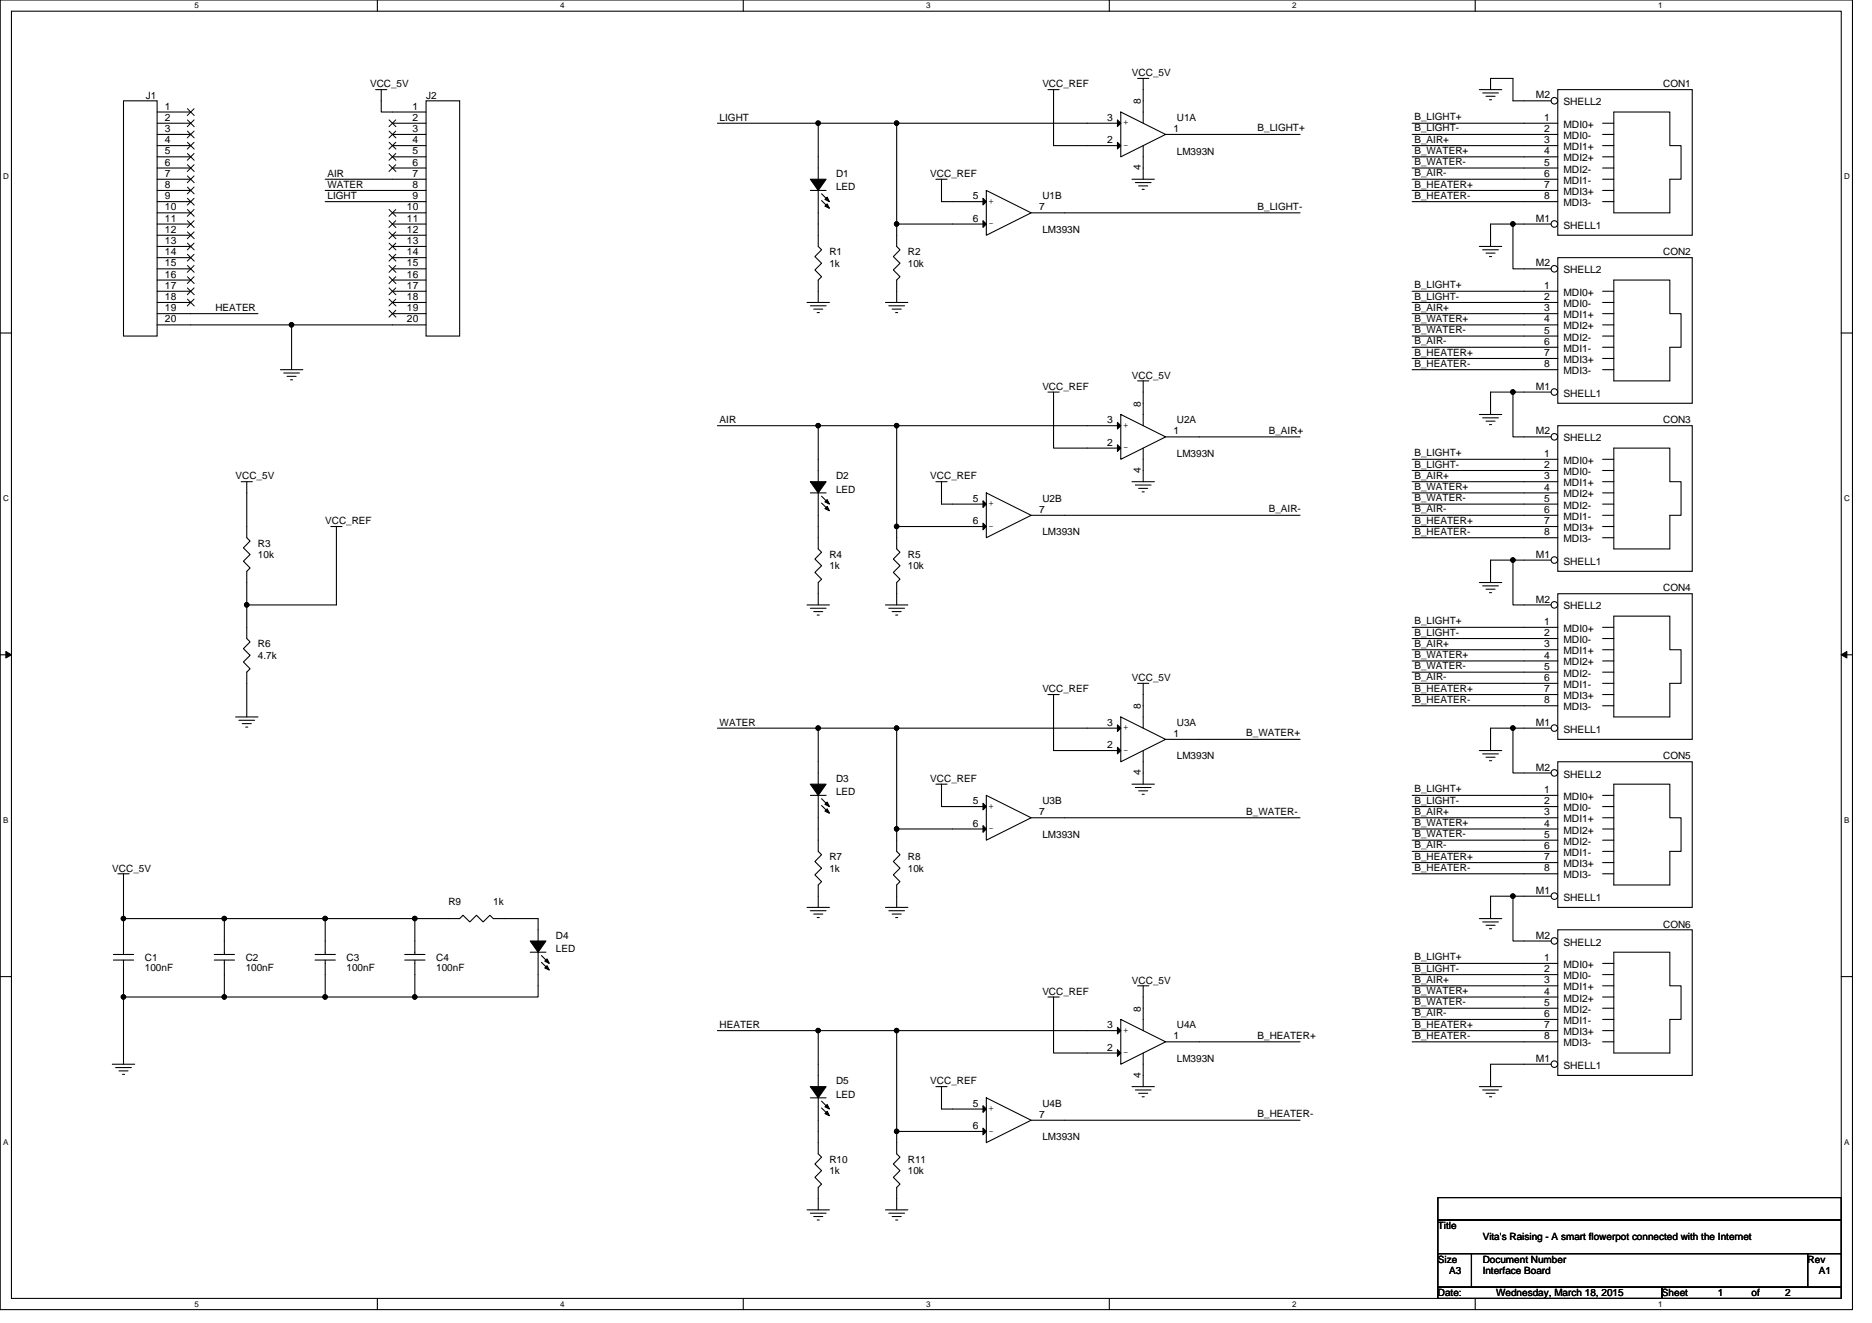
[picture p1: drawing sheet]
<svg xmlns="http://www.w3.org/2000/svg" width="297mm" height="210mm" viewBox="0 0 297 210" stroke-linecap="round" stroke-linejoin="round" font-family="sans-serif">
<path d="M0 0h293.9v207.9h-293.9zM1.8 1.8h290.4v204.3h-290.4z" fill="none" stroke="#000" stroke-width=".17"/>
<g fill="#fff">
<path d="M30.8 .2h.7v1.4h-.7z"/>
<path d="M30.8 206.3h.7v1.4h-.7z"/>
</g>
<path d="M59.9 0v1.8M59.9 206.1v1.8" fill="none" stroke="#000" stroke-width=".17"/>
<g fill="#fff">
<path d="M88.9 .2h.7v1.4h-.7z"/>
<path d="M88.9 206.3h.7v1.4h-.7z"/>
</g>
<path d="M117.9 0v1.8M117.9 206.1v1.8" fill="none" stroke="#000" stroke-width=".17"/>
<g fill="#fff">
<path d="M147 .2h.7v1.4h-.7z"/>
<path d="M147 206.3h.7v1.4h-.7z"/>
</g>
<path d="M176 0v1.8M176 206.1v1.8" fill="none" stroke="#000" stroke-width=".17"/>
<g fill="#fff">
<path d="M205 .2h.7v1.4h-.7z"/>
<path d="M205 206.3h.7v1.4h-.7z"/>
</g>
<path d="M234.1 0v1.8M234.1 206.1v1.8" fill="none" stroke="#000" stroke-width=".17"/>
<g fill="#fff">
<path d="M263.1 .2h.7v1.4h-.7z"/>
<path d="M263.1 206.3h.7v1.4h-.7z"/>
<path d="M.5 27.3h.9v1.4h-.9z"/>
<path d="M292.6 27.3h.9v1.4h-.9z"/>
<path d="M.5 78.4h.9v1.4h-.9z"/>
<path d="M292.6 78.4h.9v1.4h-.9z"/>
</g>
<path d="M0 52.9h1.8M292.2 52.9h1.7" fill="none" stroke="#000" stroke-width=".17"/>
<g fill="#fff">
<path d="M.5 129.5h.8v1.4h-.8z"/>
<path d="M292.6 129.5h.9v1.4h-.9z"/>
</g>
<path d="M0 103.9h1.8M292.2 103.9h1.7" fill="none" stroke="#000" stroke-width=".17"/>
<path d="M.9 103.4l.9 .5-.9 .5zM292.2 103.9l.8-.5v1z" fill="#000" stroke="#000" stroke-width=".16"/>
<g fill="#fff">
<path d="M.5 180.5h.8v1.4h-.8z"/>
<path d="M292.6 180.5h.9v1.4h-.9z"/>
</g>
<g fill="none" stroke="#000" stroke-width=".17">
<path d="M59.6 14.2h1.8M60.5 14.2v3.6h1.8M113.8 19.6h16M142.3 19.6h-12.5v5.3M142.3 19.6h30.2M142.3 19.6v16M166.3 14.2h1.8M167.2 14.2v8.9h5.3M180.5 12.4h1.8M181.4 12.4v3.6M234.7 14.2h3.6M235.3 14.8h2.5"/>
<path d="M235.8 15.3h1.4M236.3 15.8h.4M236.5 14.2v-1.8h3.6v3.6h1.7M247.2 14.2h21.3v23.1h-21.3zM247.2 19.6h-23.1M254.3 19.6h1.8M256.1 17.8h8.9v5.3h1.7v5.3h-1.7v5.4h-8.9zM51.6 32h10.7M51.6 30.2h10.7M51.6 28.4h10.7M129.8 35.6v1.7M142.3 35.6v1.7"/>
<path d="M142.3 35.6h8.9M148.5 28.4h1.8M149.4 28.4v3.6h1.8M168.9 33.8h37.4M179.6 28.4h3.6M180.1 29h2.5M180.7 29.5h1.4M181.2 30.1h.4M181.4 26.7v1.7M190.3 21.3h16M224.1 21.3h23.1M224.1 23.1h23.1"/>
<path d="M224.1 24.9h23.1M224.1 26.7h23.1M224.1 28.4h23.1M224.1 30.2h23.1M224.1 32h23.1M234.7 39.1h3.6M235.3 39.6h2.5M240.1 35.6h-3.6v3.5M241.8 35.6h-1.7v7.1h1.7M254.3 21.3h1.8M254.3 23.1h1.8M254.3 24.9h1.8"/>
<path d="M254.3 26.7h1.8M254.3 28.4h1.8M254.3 30.2h1.8M254.3 32h1.8M30.3 51.6h16M30.3 49.8h10.6M44.5 58.7h3.5M45 59.2h2.5M45.5 59.7h1.5M46.3 51.6v7.1M46.3 51.6h16M128.1 48h3.5"/>
<path d="M128.6 48.5h2.5M129.1 49.1h1.5M129.7 49.6h.3M129.8 46.2v1.8M140.5 48h3.6M141 48.5h2.5M141.6 49.1h1.4M142.1 49.6h.3M142.3 46.2v1.8M224.1 49.8h17.7M224.1 48h17.7M224.1 46.2h17.7"/>
<path d="M224.1 56.9h17.7M224.1 55.1h17.7M224.1 53.3h17.7M224.1 51.6h17.7M224.1 58.7h17.7M235.8 40.2h1.4M236.3 40.7h.4M38.3 76.5h1.7M39.2 76.5v7.1M46.1 60.3h.3M113.8 67.6h16M142.3 67.6h30.2"/>
<path d="M142.3 67.6v16M142.3 67.6h-12.5v5.3M148.5 76.5h1.8M149.4 76.5v3.5h1.8M166.3 62.2h1.8M167.2 62.2v8.9h5.3M179.6 76.5h3.6M180.1 77h2.5M180.5 60.5h1.8M180.7 77.5h1.4M181.2 78.1h.4M181.4 74.7v1.8"/>
<path d="M181.4 60.5v3.5M190.3 69.3h16M224.1 76.5h17.7M224.1 74.7h17.7M224.1 72.9h17.7M224.1 78.2h17.7M234.7 65.8h3.6M235.3 66.3h2.5M235.8 66.8h1.4M236.3 67.4h.4M240.1 62.2v7.1h1.7M240.1 62.2h-3.6v3.6"/>
<path d="M240.1 62.2h1.7M39.2 92.5v3.5M39.2 96v3.6M52.5 83.6h1.8M53.4 83.6v12.4h-14.2M128.1 96h3.5M128.6 96.5h2.5M129.1 97.1h1.5M129.7 97.6h.3M129.8 94.2v1.8M129.8 83.6v1.7M140.5 96h3.6"/>
<path d="M141 96.5h2.5M141.6 97.1h1.4M142.1 97.6h.3M142.3 83.6v1.7M142.3 94.2v1.8M142.3 83.6h8.9M168.9 81.8h37.4M224.1 83.6h17.7M224.1 81.8h17.7M224.1 80h17.7M224.1 85.3h17.7M224.1 99.6h17.7"/>
<path d="M234.7 92.5h3.6M235.3 93h2.5M235.8 93.5h1.4M236.3 94.1h.4M240.1 88.9v7.1h1.7M240.1 88.9h-3.6v3.6M240.1 88.9h1.7M37.4 113.8h3.5M37.9 114.3h2.5M38.4 114.9h1.5M39 115.4h.3M39.2 108.5v5.3"/>
<path d="M113.8 115.6h16M129.8 115.6v5.3M129.8 115.6h12.5M142.3 115.6h30.2M142.3 115.6v16M166.3 110.2h1.8M167.2 110.2v8.9h5.3M180.5 108.5h1.8M181.4 108.5v3.5M190.3 117.3h16M224.1 103.1h17.7M224.1 101.3h17.7"/>
<path d="M224.1 110.2h17.7M224.1 108.5h17.7M224.1 106.7h17.7M224.1 104.9h17.7M224.1 112h17.7M234.7 119.1h3.6M235.3 119.7h2.5M240.1 115.6v7.1h1.7M240.1 115.6h-3.6v3.5M240.1 115.6h1.7M18.7 138.7h1.8M19.6 138.7v7.1"/>
<path d="M129.8 131.6v1.7M142.3 131.6v1.7M142.3 131.6h8.9M148.5 124.5h1.8M149.4 124.5v3.5h1.8M168.9 129.8h37.4M179.6 124.5h3.6M180.1 125h2.5M180.7 125.5h1.4M181.2 126.1h.4M181.4 122.7v1.8M224.1 129.8h17.7"/>
<path d="M224.1 128h17.7M224.1 126.2h17.7M224.1 136.9h17.7M224.1 135.1h17.7M224.1 133.3h17.7M224.1 131.6h17.7M224.1 138.7h17.7M235.8 120.2h1.4M236.3 120.7h.4M0 155h1.8M19.6 145.8v3.6M19.6 158.2h16"/>
<path d="M19.6 145.8h16M19.6 158.2v10.7M19.6 154.7v3.5M35.6 145.8h16M35.6 158.2h16M35.6 145.8v3.6M35.6 154.7v3.5M51.6 145.8v3.6M51.6 154.7v3.5M51.6 145.8h14.2M51.6 158.2h14.2M65.8 145.8h7.1l.6-.5 1 1 1.1-1 1.1 1 1-1 .6 .5h7.1"/>
<path d="M65.8 154.7v3.5M65.8 145.8v3.6M85.4 156.5v1.7h-19.6M128.1 144h3.5M128.6 144.5h2.5M129.1 145.1h1.5M129.7 145.6h.3M129.8 142.2v1.8M140.5 144h3.6M141 144.5h2.5M141.6 145.1h1.4M142.1 145.6h.3"/>
<path d="M142.3 142.2v1.8M166.3 158.2h1.8M167.2 158.2v8.9h5.3M180.5 156.5h1.8M181.4 156.5v3.5M224.1 156.5h17.7M224.1 154.7h17.7M224.1 152.9h17.7M224.1 158.2h17.7M234.7 145.8h3.6M235.3 146.3h2.5M235.8 146.9h1.4"/>
<path d="M236.3 147.4h.4M240.1 142.2h1.7M240.1 142.2v7.2h1.7M240.1 142.2h-3.6v3.6M292.2 155h1.7M17.8 168.9h3.6M18.3 169.4h2.5M18.9 170h1.4M19.4 170.5h.4M113.8 163.6h16M129.8 179.6v1.8M142.3 179.6v1.8"/>
<path d="M142.3 179.6h14.2M142.3 163.6h30.2M142.3 163.6v16M142.3 163.6h-12.5v5.3M148.5 172.5h1.8M149.4 172.5v3.5h7.1M156.5 174.2l7.1 3.6-7.1 3.6zM163.6 177.8h42.7M179.6 172.5h3.6M180.1 173h2.5M180.7 173.5h1.4M181.2 174.1h.4"/>
<path d="M181.4 170.7v1.8M190.3 165.4h16M224.1 163.6h17.7M224.1 161.8h17.7M224.1 160h17.7M224.1 165.4h17.7M234.7 172.5h3.6M235.3 173h2.5M235.8 173.5h1.4M236.3 174.1h.4M241.8 168.9h-5.3v3.6M128.1 192h3.5"/>
<path d="M128.6 192.6h2.5M129.1 193.1h1.5M129.7 193.6h.3M129.8 190.2v1.8M140.5 192h3.6M141 192.6h2.5M141.6 193.1h1.4M142.1 193.6h.3M142.3 190.2v1.8M228.2 190.1h64v3.5h-64zM228.2 193.6h64v5.4h-64zM228.2 199h5.3v5.3h-5.3z"/>
<path d="M233.5 199h53.3v5.3h-53.3zM286.8 199h5.4v5.3h-5.4zM228.2 204.3h35.5v1.8h-35.5zM263.7 204.3h28.5v1.8h-28.5z"/>
</g>
<g fill="#000" stroke="#000" stroke-width=".17">
<path d="M156 175.5l.5 .5-.5 .6zM156 179l.5 .6-.5 .5z"/>
<circle cx="129.8" cy="19.5" r=".35"/>
<circle cx="142.3" cy="19.5" r=".35"/>
<circle cx="142.3" cy="35.5" r=".35"/>
<circle cx="240.1" cy="35.5" r=".35"/>
<circle cx="46.3" cy="51.5" r=".35"/>
<circle cx="129.8" cy="67.6" r=".35"/>
<circle cx="142.3" cy="67.6" r=".35"/>
<circle cx="240.1" cy="62.2" r=".35"/>
<circle cx="39.1" cy="96" r=".35"/>
<circle cx="142.3" cy="83.6" r=".35"/>
<circle cx="240.1" cy="88.9" r=".35"/>
<circle cx="129.8" cy="115.6" r=".35"/>
<circle cx="142.3" cy="115.6" r=".35"/>
<circle cx="240.1" cy="115.6" r=".35"/>
<circle cx="142.3" cy="131.6" r=".35"/>
<circle cx="19.6" cy="145.8" r=".35"/>
<circle cx="19.6" cy="158.2" r=".35"/>
<circle cx="35.6" cy="145.8" r=".35"/>
<circle cx="35.6" cy="158.2" r=".35"/>
<circle cx="51.6" cy="158.2" r=".35"/>
<circle cx="51.6" cy="145.8" r=".35"/>
<circle cx="65.8" cy="158.2" r=".35"/>
<circle cx="65.8" cy="145.8" r=".35"/>
<circle cx="240.1" cy="142.2" r=".35"/>
<circle cx="129.8" cy="163.6" r=".35"/>
<circle cx="142.3" cy="179.6" r=".35"/>
<circle cx="142.3" cy="163.6" r=".35"/>
</g>
<circle cx="246.6" cy="35.5" r=".52" fill="#fff" stroke="#000" stroke-width=".17"/>
<path d="M241.8 35.6h4.3" fill="none" stroke="#000" stroke-width=".17"/>
<circle cx="246.6" cy="16" r=".52" fill="#fff" stroke="#000" stroke-width=".17"/>
<g fill="none" stroke="#000" stroke-width=".17">
<path d="M241.8 16h4.3M241.8 72.9h5.4M241.8 74.7h5.4M241.8 76.5h5.4M241.8 78.2h5.4M247.2 67.6h21.3v23.1h-21.3zM254.3 72.9h1.8M254.3 74.7h1.8M254.3 76.5h1.8M254.3 78.2h1.8M256.1 71.1h8.9v5.4h1.7v5.3h-1.7v5.3h-8.9zM241.8 80h5.4"/>
<path d="M241.8 81.8h5.4M241.8 83.6h5.4M241.8 85.3h5.4M254.3 80h1.8M254.3 81.8h1.8M254.3 83.6h1.8M254.3 85.3h1.8M142.3 181.4v1.7l.5 .6-1.1 1 1.1 1.1-1.1 1.1 1.1 1-.5 .6v1.7"/>
</g>
<circle cx="246.6" cy="88.9" r=".52" fill="#fff" stroke="#000" stroke-width=".17"/>
<path d="M241.8 88.9h4.3" fill="none" stroke="#000" stroke-width=".17"/>
<circle cx="246.6" cy="69.3" r=".52" fill="#fff" stroke="#000" stroke-width=".17"/>
<g fill="none" stroke="#000" stroke-width=".17">
<path d="M241.8 69.3h4.3M241.8 99.6h5.4M247.2 94.2h21.3v23.1h-21.3zM254.3 99.6h1.8M256.1 97.8h8.9v5.3h1.7v5.4h-1.7v5.3h-8.9zM241.8 101.3h5.4M241.8 103.1h5.4M241.8 104.9h5.4M241.8 106.7h5.4M241.8 108.5h5.4M241.8 110.2h5.4M241.8 112h5.4"/>
<path d="M254.3 101.3h1.8M254.3 103.1h1.8M254.3 104.9h1.8M254.3 106.7h1.8M254.3 108.5h1.8M254.3 110.2h1.8M254.3 112h1.8"/>
</g>
<circle cx="246.6" cy="115.6" r=".52" fill="#fff" stroke="#000" stroke-width=".17"/>
<path d="M241.8 115.6h4.3" fill="none" stroke="#000" stroke-width=".17"/>
<circle cx="246.6" cy="96" r=".52" fill="#fff" stroke="#000" stroke-width=".17"/>
<g fill="none" stroke="#000" stroke-width=".17">
<path d="M19.6 16h5.3v37.3h-5.3zM24.9 17.8h5.4M24.9 19.6h5.4M62.3 17.8h5.3M62.3 19.6h5.3M67.6 16h5.3v37.3h-5.3zM172.5 19.6h5.3M177.8 17.8l7.2 3.5-7.2 3.6zM181.4 16v3.6M24.9 21.3h5.4M24.9 23.1h5.4M24.9 24.9h5.4"/>
<path d="M24.9 26.7h5.4M24.9 28.4h5.4M24.9 30.2h5.4M24.9 32h5.4M24.9 33.8h5.4M24.9 35.6h5.4M24.9 37.3h5.4M24.9 39.1h5.4M62.3 21.3h5.3M62.3 23.1h5.3M62.3 24.9h5.3M62.3 26.7h5.3"/>
<path d="M62.3 28.4h5.3M62.3 30.2h5.3M62.3 32h5.3M62.3 33.8h5.3M62.3 35.6h5.3M62.3 37.3h5.3M62.3 39.1h5.3M128.6 30.2h2.5M129.8 37.3v1.8l.6 .5-1.1 1.1 1.1 1.1-1.1 1 1.1 1.1-.6 .5v1.8M129.8 24.9v3.5M129.8 30.2v5.4M130.4 30.8l1 1"/>
<path d="M130.4 31.8l1 1.1M142.3 37.3v1.8l.5 .5-1.1 1.1 1.1 1.1-1.1 1 1.1 1.1-.5 .5v1.8M172.5 23.1h5.3M181.4 23.1v3.6M185 21.3h5.3M24.9 40.9h5.4M24.9 42.7h5.4M24.9 44.4h5.4M24.9 46.2h5.4M24.9 48h5.4M24.9 49.8h5.4M24.9 51.6h5.4"/>
<path d="M62.3 40.9h5.3M62.3 42.7h5.3M62.3 44.4h5.3M62.3 46.2h5.3M62.3 48h5.3M62.3 49.8h5.3M62.3 51.6h5.3M241.8 46.2h5.4M241.8 48h5.4M241.8 49.8h5.4M241.8 51.6h5.4M241.8 53.3h5.4"/>
<path d="M241.8 55.1h5.4M241.8 56.9h5.4M241.8 58.7h5.4M247.2 40.9h21.3v23.1h-21.3zM254.3 46.2h1.8M254.3 48h1.8M254.3 49.8h1.8M254.3 51.6h1.8M254.3 53.3h1.8M254.3 55.1h1.8M254.3 56.9h1.8M254.3 58.7h1.8"/>
<path d="M256.1 44.4l8.9 .1v5.3h1.7v5.3h-1.7v5.4h-8.9zM172.5 67.6h5.3M172.5 71.1h5.3M177.8 65.8l7.2 3.5-7.2 3.6zM181.4 64v3.6M181.4 71.1v3.6M185 69.3h5.3M129.8 85.3v1.8l.6 .6-1.1 1 1.1 1.1-1.1 1 1.1 1.1-.6 .6v1.7M142.3 85.3v1.8l.5 .6-1.1 1 1.1 1.1-1.1 1 1.1 1.1-.5 .6v1.7M241.8 96h4.3M172.5 115.6h5.3M172.5 119.1h5.3"/>
<path d="M177.8 113.8l7.2 3.5-7.2 3.6zM181.4 112v3.6M181.4 119.1v3.6M185 117.3h5.3M142.3 133.4v1.7l.5 .6-1.1 1 1.1 1.1-1.1 1.1 1.1 1-.5 .6v1.7M151.2 128h5.3M151.2 131.6h5.3M156.5 126.2l7.1 3.6-7.1 3.5zM163.6 129.8h5.3M50 152.4h3.2M50 151.5h3.2M51.6 149.4v2.1"/>
<path d="M51.6 152.4v2.3M64.2 152.4h3.2M64.2 151.5h3.2M65.8 149.4v2.1M65.8 152.4v2.3M84.1 151.1h2.5M85.4 145.8v3.6M85.4 151.1v5.4M85.9 151.7l1.1 1M85.9 152.7l1.1 1.1M128.6 174.2h2.5M129.8 168.9v3.6"/>
<path d="M129.8 174.2v5.4M130.4 174.8l1 1.1M130.4 175.9l1 1"/>
</g>
<g fill="#000" stroke="#000" stroke-width=".17">
<path d="M177.3 19l.5 .6-.5 .5zM177.3 22.6l.5 .5-.5 .5zM177.3 67l.5 .6-.5 .5zM177.3 70.6l.5 .5-.5 .5zM177.3 115l.5 .6-.5 .5zM177.3 118.6l.5 .5-.5 .6zM156 127.5l.5 .5-.5 .5zM156 131l.5 .6-.5 .5z"/>
<path d="M128.6 28.4h2.5l-1.3 1.8z" fill-rule="evenodd"/>
<path d="M130.9 32.7l.4-.3 .3 .7z" fill-rule="evenodd"/>
<path d="M131.3 31.3l.3 .7-.7-.4z" fill-rule="evenodd"/>
<path d="M84.1 149.4h2.5l-1.2 1.7z" fill-rule="evenodd"/>
<path d="M86.8 153.3l.4 .7-.8-.4z" fill-rule="evenodd"/>
<path d="M86.8 152.2l.4 .7-.8-.4z" fill-rule="evenodd"/>
<path d="M128.6 172.5h2.5l-1.3 1.7z" fill-rule="evenodd"/>
<path d="M131.3 176.4l.3 .7-.7-.4z" fill-rule="evenodd"/>
<path d="M131.3 175.3l.3 .7-.7-.3z" fill-rule="evenodd"/>
</g>
<g fill="none" stroke="#000" stroke-width=".16">
<path d="M29.7 17.3l1.1 1M29.7 19l1.1 1.1M30.8 17.3l-1.1 1M30.8 19l-1.1 1.1M61.7 19l1.1 1.1M62.8 19l-1.1 1.1M29.7 20.8l1.1 1.1M29.7 22.6l1.1 1.1M29.7 24.4l1.1 1M29.7 26.1l1.1 1.1M29.7 27.9l1.1 1.1M29.7 29.7l1.1 1.1"/>
<path d="M29.7 31.5l1.1 1.1M29.7 33.3l1.1 1M29.7 35l1.1 1.1M29.7 36.8l1.1 1.1M29.7 38.6l1.1 1.1M30.8 20.8l-1.1 1.1M30.8 22.6l-1.1 1.1M30.8 24.4l-1.1 1M30.8 26.1l-1.1 1.1M30.8 27.9l-1.1 1.1M30.8 29.7l-1.1 1.1M30.8 31.5l-1.1 1.1"/>
<path d="M30.8 33.3l-1.1 1M30.8 35l-1.1 1.1M30.8 36.8l-1.1 1.1M30.8 38.6l-1.1 1.1M61.7 20.8l1.1 1.1M61.7 22.6l1.1 1.1M61.7 24.4l1.1 1M61.7 26.1l1.1 1.1M61.7 33.3l1.1 1M61.7 35l1.1 1.1M61.7 36.8l1.1 1.1M61.7 38.6l1.1 1.1"/>
<path d="M62.8 20.8l-1.1 1.1M62.8 22.6l-1.1 1.1M62.8 24.4l-1.1 1M62.8 26.1l-1.1 1.1M62.8 33.3l-1.1 1M62.8 35l-1.1 1.1M62.8 36.8l-1.1 1.1M62.8 38.6l-1.1 1.1M29.7 40.4l1.1 1M29.7 42.1l1.1 1.1M29.7 43.9l1.1 1.1M29.7 45.7l1.1 1.1"/>
<path d="M29.7 47.5l1.1 1.1M30.8 40.4l-1.1 1M30.8 42.1l-1.1 1.1M30.8 43.9l-1.1 1.1M30.8 45.7l-1.1 1.1M30.8 47.5l-1.1 1.1M61.7 40.4l1.1 1M61.7 42.1l1.1 1.1M61.7 43.9l1.1 1.1M61.7 45.7l1.1 1.1M61.7 47.5l1.1 1.1M61.7 49.3l1.1 1"/>
<path d="M62.8 40.4l-1.1 1M62.8 42.1l-1.1 1.1M62.8 43.9l-1.1 1.1M62.8 45.7l-1.1 1.1M62.8 47.5l-1.1 1.1M62.8 49.3l-1.1 1"/>
</g>
<circle cx="246.6" cy="62.2" r=".52" fill="#fff" stroke="#000" stroke-width=".17"/>
<path d="M241.8 62.2h4.3" fill="none" stroke="#000" stroke-width=".17"/>
<circle cx="246.6" cy="42.7" r=".52" fill="#fff" stroke="#000" stroke-width=".17"/>
<g fill="none" stroke="#000" stroke-width=".17">
<path d="M241.8 42.7h4.3M128.6 78.2h2.5M129.8 72.9v3.6M129.8 78.2v5.4M130.4 78.8l1 1M130.4 79.8l1 1.1M156.5 78.2l7.1 3.6-7.1 3.5zM39.2 99.6v1.7l.5 .6-1.1 1.1 1.1 1-1.1 1.1 1.1 1.1-.5 .5v1.8M39.2 83.6v1.7l.5 .6-1.1 1.1 1.1 1-1.1 1.1 1.1 1-.5 .6v1.8M151.2 80h5.3M151.2 83.6h5.3M163.6 81.8h5.3"/>
<path d="M18 152.4h3.2M18 151.5h3.2M19.6 149.4v2.1M19.6 152.4v2.3M34 152.4h3.2M34 151.5h3.2M35.6 149.4v2.1M35.6 152.4v2.3M241.8 152.9h5.4M241.8 154.7h5.4M241.8 156.5h5.4M241.8 158.2h5.4"/>
<path d="M247.2 147.6h21.3v23.1h-21.3zM254.3 152.9h1.8M254.3 154.7h1.8M254.3 156.5h1.8M254.3 158.2h1.8M256.1 151.1h8.9v5.4h1.7v5.3h-1.7v5.3h-8.9zM172.5 163.6h5.3M172.5 167.1h5.3M177.8 161.8l7.2 3.6-7.2 3.5zM181.4 160v3.6M181.4 167.1v3.6M185 165.4h5.3"/>
<path d="M241.8 160h5.4M241.8 161.8h5.4M241.8 163.6h5.4M241.8 165.4h5.4M254.3 160h1.8M254.3 161.8h1.8M254.3 163.6h1.8M254.3 165.4h1.8"/>
</g>
<g fill="#000" stroke="#000" stroke-width=".17">
<path d="M156 79.5l.5 .5-.5 .5zM156 83l.5 .6-.5 .5zM177.3 163l.5 .6-.5 .5zM177.3 166.6l.5 .5-.5 .6z"/>
<path d="M128.6 76.5h2.5l-1.3 1.7z" fill-rule="evenodd"/>
<path d="M131.3 79.3l.3 .7-.7-.3z" fill-rule="evenodd"/>
<path d="M130.9 80.7l.4-.3 .3 .7z" fill-rule="evenodd"/>
</g>
<circle cx="246.6" cy="168.9" r=".52" fill="#fff" stroke="#000" stroke-width=".17"/>
<path d="M241.8 168.9h4.3" fill="none" stroke="#000" stroke-width=".17"/>
<circle cx="246.6" cy="149.3" r=".52" fill="#fff" stroke="#000" stroke-width=".17"/>
<g fill="none" stroke="#000" stroke-width=".17">
<path d="M241.8 126.2h5.4M241.8 128h5.4M241.8 129.8h5.4M241.8 131.6h5.4M241.8 133.3h5.4M241.8 135.1h5.4M241.8 136.9h5.4M241.8 138.7h5.4M247.2 120.9h21.3v23.1h-21.3zM254.3 126.2h1.8M254.3 128h1.8M254.3 129.8h1.8"/>
<path d="M254.3 131.6h1.8M254.3 133.3h1.8M254.3 135.1h1.8M254.3 136.9h1.8M254.3 138.7h1.8M256.1 124.5h8.9v5.3h1.7v5.3h-1.7v5.4h-8.9zM241.8 149.4h4.3"/>
</g>
<circle cx="246.6" cy="142.2" r=".52" fill="#fff" stroke="#000" stroke-width=".17"/>
<path d="M241.8 142.2h4.3" fill="none" stroke="#000" stroke-width=".17"/>
<circle cx="246.6" cy="122.7" r=".52" fill="#fff" stroke="#000" stroke-width=".17"/>
<path d="M151.2 32h5.3M151.2 35.6h5.3M156.5 30.2l7.1 3.6-7.1 3.5zM163.6 33.8h5.3M128.6 126.2h2.5M129.8 133.4v1.7l.6 .6-1.1 1 1.1 1.1-1.1 1.1 1.1 1-.6 .6v1.7M129.8 120.9v3.6M129.8 126.2v5.4M130.4 126.8l1 1M130.4 127.8l1 1.1M241.8 122.7h4.3M129.8 181.4v1.7l.6 .6-1.1 1 1.1 1.1-1.1 1.1 1.1 1-.6 .6v1.7" fill="none" stroke="#000" stroke-width=".17"/>
<g fill="#000" stroke="#000" stroke-width=".17">
<path d="M156 31.5l.5 .5-.5 .5zM156 35l.5 .6-.5 .5z"/>
<path d="M128.6 124.5h2.5l-1.3 1.7z" fill-rule="evenodd"/>
<path d="M131.3 128.4l.3 .7-.7-.4z" fill-rule="evenodd"/>
<path d="M131.3 127.3l.3 .7-.7-.3z" fill-rule="evenodd"/>
<circle cx="129.8" cy="19.5" r=".35"/>
<circle cx="142.3" cy="19.5" r=".35"/>
<circle cx="142.3" cy="35.5" r=".35"/>
<circle cx="240.1" cy="35.5" r=".35"/>
<circle cx="46.3" cy="51.5" r=".35"/>
<circle cx="129.8" cy="67.6" r=".35"/>
<circle cx="142.3" cy="67.6" r=".35"/>
<circle cx="240.1" cy="62.2" r=".35"/>
<circle cx="39.1" cy="96" r=".35"/>
<circle cx="142.3" cy="83.6" r=".35"/>
<circle cx="240.1" cy="88.9" r=".35"/>
<circle cx="129.8" cy="115.6" r=".35"/>
<circle cx="142.3" cy="115.6" r=".35"/>
<circle cx="240.1" cy="115.6" r=".35"/>
<circle cx="142.3" cy="131.6" r=".35"/>
<circle cx="19.6" cy="145.8" r=".35"/>
<circle cx="19.6" cy="158.2" r=".35"/>
<circle cx="35.6" cy="145.8" r=".35"/>
<circle cx="35.6" cy="158.2" r=".35"/>
<circle cx="51.6" cy="158.2" r=".35"/>
<circle cx="51.6" cy="145.8" r=".35"/>
<circle cx="65.8" cy="158.2" r=".35"/>
<circle cx="65.8" cy="145.8" r=".35"/>
<circle cx="240.1" cy="142.2" r=".35"/>
<circle cx="129.8" cy="163.6" r=".35"/>
<circle cx="142.3" cy="179.6" r=".35"/>
<circle cx="142.3" cy="163.6" r=".35"/>
</g>
<g font-size="1.6">
<text x="23.2" y="15.6">J1</text>
<text x="26.2" y="17.4">1</text>
<text x="58.7" y="13.9">VCC_5V</text>
<text x="65.5" y="17.4">1</text>
<text x="67.6" y="15.6">J2</text>
<text x="165.4" y="13.9">VCC_REF</text>
<text x="179.6" y="12.1">VCC_5V</text>
<text x="181" y="16.5" transform="rotate(-90 181 16.5)">8</text>
<text x="243.7" y="15.6">M2</text>
<text x="248.1" y="16.7">SHELL2</text>
<text x="263.9" y="13.9">CON1</text>
<text x="26.2" y="19.2">2</text>
<text x="26.2" y="21">3</text>
<text x="26.2" y="22.7">4</text>
<text x="65.5" y="19.2">2</text>
<text x="65.5" y="21">3</text>
<text x="65.5" y="22.7">4</text>
<text x="114.2" y="19.2">LIGHT</text>
<text x="175.7" y="19.2">3</text>
<text x="175.7" y="22.7">2</text>
<text x="178.2" y="23.5">-</text>
<text x="178.2" y="19.9">+</text>
<text x="186.2" y="21">1</text>
<text x="186.7" y="19.2">U1A</text>
<text x="199.5" y="20.9">B_LIGHT+</text>
<text x="224.4" y="19.1">B_LIGHT+</text>
<text x="224.4" y="20.9">B_LIGHT-</text>
<text x="224.4" y="22.6">B_AIR+</text>
<text x="245" y="19.2">1</text>
<text x="245" y="21">2</text>
<text x="245" y="22.7">3</text>
<text x="248.1" y="20.3">MDI0+</text>
<text x="248.1" y="22.1">MDI0-</text>
<text x="248.1" y="23.8">MDI1+</text>
<text x="26.2" y="24.5">5</text>
<text x="26.2" y="26.3">6</text>
<text x="26.2" y="28.1">7</text>
<text x="26.2" y="29.8">8</text>
<text x="52" y="29.9">WATER</text>
<text x="52" y="28.1">AIR</text>
<text x="65.5" y="24.5">5</text>
<text x="65.5" y="26.3">6</text>
<text x="65.5" y="28.1">7</text>
<text x="65.5" y="29.8">8</text>
<text x="132.7" y="28.1">D1</text>
<text x="147.6" y="28.1">VCC_REF</text>
<text x="181" y="27.1" transform="rotate(-90 181 27.1)">4</text>
<text x="186.7" y="24.5">LM393N</text>
<text x="224.4" y="24.4">B_WATER+</text>
<text x="224.4" y="26.2">B_WATER-</text>
<text x="224.4" y="28">B_AIR-</text>
<text x="224.4" y="29.8">B_HEATER+</text>
<text x="245" y="24.5">4</text>
<text x="245" y="26.3">5</text>
<text x="245" y="28.1">6</text>
<text x="245" y="29.8">7</text>
<text x="248.1" y="25.6">MDI2+</text>
<text x="248.1" y="27.4">MDI2-</text>
<text x="248.1" y="29.2">MDI1-</text>
<text x="26.2" y="31.6">9</text>
<text x="26.2" y="33.4">10</text>
<text x="26.2" y="35.2">11</text>
<text x="52" y="31.6">LIGHT</text>
<text x="64.6" y="33.4">10</text>
<text x="64.6" y="35.2">11</text>
<text x="65.5" y="31.6">9</text>
<text x="132.7" y="30.2">LED</text>
<text x="154.4" y="31.6">5</text>
<text x="154.4" y="35.2">6</text>
<text x="156.9" y="35.9">-</text>
<text x="156.9" y="32.4">+</text>
<text x="164.9" y="33.4">7</text>
<text x="165.4" y="31.6">U1B</text>
<text x="199.5" y="33.3">B_LIGHT-</text>
<text x="224.4" y="31.5">B_HEATER-</text>
<text x="243.7" y="35.2">M1</text>
<text x="245" y="31.6">8</text>
<text x="248.1" y="30.9">MDI3+</text>
<text x="248.1" y="32.7">MDI3-</text>
<text x="26.2" y="37">12</text>
<text x="26.2" y="38.7">13</text>
<text x="26.2" y="40.5">14</text>
<text x="64.6" y="37">12</text>
<text x="64.6" y="38.7">13</text>
<text x="64.6" y="40.5">14</text>
<text x="131.6" y="40.5">R1</text>
<text x="144.1" y="40.5">R2</text>
<text x="165.4" y="37">LM393N</text>
<text x="248.1" y="36.3">SHELL1</text>
<text x="263.9" y="40.5">CON2</text>
<text x="26.2" y="42.3">15</text>
<text x="26.2" y="44.1">16</text>
<text x="26.2" y="45.8">17</text>
<text x="26.2" y="47.6">18</text>
<text x="64.6" y="42.3">15</text>
<text x="64.6" y="44.1">16</text>
<text x="64.6" y="45.8">17</text>
<text x="64.6" y="47.6">18</text>
<text x="131.6" y="42.3">1k</text>
<text x="144.1" y="42.3">10k</text>
<text x="224.4" y="47.5">B_LIGHT-</text>
<text x="224.4" y="45.8">B_LIGHT+</text>
<text x="243.7" y="42.3">M2</text>
<text x="245" y="45.8">1</text>
<text x="245" y="47.6">2</text>
<text x="248.1" y="46.9">MDI0+</text>
<text x="248.1" y="43.4">SHELL2</text>
<text x="26.2" y="49.4">19</text>
<text x="26.2" y="51.2">20</text>
<text x="34.2" y="49.4">HEATER</text>
<text x="64.6" y="49.4">19</text>
<text x="64.6" y="51.2">20</text>
<text x="224.4" y="49.3">B_AIR+</text>
<text x="224.4" y="52.9">B_WATER-</text>
<text x="224.4" y="51.1">B_WATER+</text>
<text x="245" y="49.4">3</text>
<text x="245" y="51.2">4</text>
<text x="245" y="53">5</text>
<text x="248.1" y="48.7">MDI0-</text>
<text x="248.1" y="50.5">MDI1+</text>
<text x="248.1" y="52.3">MDI2+</text>
<text x="224.4" y="56.4">B_HEATER+</text>
<text x="224.4" y="54.7">B_AIR-</text>
<text x="224.4" y="58.2">B_HEATER-</text>
<text x="245" y="54.7">6</text>
<text x="245" y="56.5">7</text>
<text x="245" y="58.3">8</text>
<text x="248.1" y="54.1">MDI2-</text>
<text x="248.1" y="55.8">MDI1-</text>
<text x="248.1" y="57.6">MDI3+</text>
<text x="248.1" y="59.4">MDI3-</text>
<text x="165.4" y="61.9">VCC_REF</text>
<text x="179.6" y="60.1">VCC_5V</text>
<text x="181" y="64.5" transform="rotate(-90 181 64.5)">8</text>
<text x="243.7" y="61.8">M1</text>
<text x="248.1" y="62.9">SHELL1</text>
<text x="114.2" y="67.2">AIR</text>
<text x="175.7" y="67.2">3</text>
<text x="175.7" y="70.7">2</text>
<text x="178.2" y="71.5">-</text>
<text x="178.2" y="67.9">+</text>
<text x="186.2" y="69">1</text>
<text x="186.7" y="67.2">U2A</text>
<text x="201.3" y="68.9">B_AIR+</text>
<text x="243.7" y="69">M2</text>
<text x="248.1" y="70.1">SHELL2</text>
<text x="263.9" y="67.2">CON3</text>
<text x="37.4" y="76.1">VCC_5V</text>
<text x="132.7" y="76.1">D2</text>
<text x="147.6" y="76.1">VCC_REF</text>
<text x="181" y="75.1" transform="rotate(-90 181 75.1)">4</text>
<text x="186.7" y="72.5">LM393N</text>
<text x="224.4" y="76">B_AIR+</text>
<text x="224.4" y="74.2">B_LIGHT-</text>
<text x="224.4" y="72.4">B_LIGHT+</text>
<text x="224.4" y="77.8">B_WATER+</text>
<text x="245" y="72.5">1</text>
<text x="245" y="74.3">2</text>
<text x="245" y="76.1">3</text>
<text x="245" y="77.9">4</text>
<text x="248.1" y="73.6">MDI0+</text>
<text x="248.1" y="75.4">MDI0-</text>
<text x="248.1" y="77.2">MDI1+</text>
<text x="51.6" y="83.2">VCC_REF</text>
<text x="132.7" y="78.2">LED</text>
<text x="154.4" y="79.6">5</text>
<text x="154.4" y="83.2">6</text>
<text x="156.9" y="83.9">-</text>
<text x="156.9" y="80.4">+</text>
<text x="164.9" y="81.4">7</text>
<text x="165.4" y="79.7">U2B</text>
<text x="201.3" y="81.3">B_AIR-</text>
<text x="224.4" y="83.1">B_HEATER+</text>
<text x="224.4" y="81.3">B_AIR-</text>
<text x="224.4" y="79.5">B_WATER-</text>
<text x="245" y="79.6">5</text>
<text x="245" y="81.4">6</text>
<text x="245" y="83.2">7</text>
<text x="248.1" y="79">MDI2+</text>
<text x="248.1" y="80.7">MDI2-</text>
<text x="248.1" y="82.5">MDI1-</text>
<text x="40.9" y="86.8">R3</text>
<text x="40.9" y="88.5">10k</text>
<text x="131.6" y="88.5">R4</text>
<text x="144.1" y="88.5">R5</text>
<text x="165.4" y="85">LM393N</text>
<text x="224.4" y="84.9">B_HEATER-</text>
<text x="243.7" y="88.5">M1</text>
<text x="245" y="85">8</text>
<text x="248.1" y="84.3">MDI3+</text>
<text x="248.1" y="86.1">MDI3-</text>
<text x="248.1" y="89.6">SHELL1</text>
<text x="131.6" y="90.3">1k</text>
<text x="144.1" y="90.3">10k</text>
<text x="243.7" y="95.6">M2</text>
<text x="263.9" y="93.9">CON4</text>
<text x="224.4" y="100.9">B_LIGHT-</text>
<text x="224.4" y="99.1">B_LIGHT+</text>
<text x="245" y="99.2">1</text>
<text x="245" y="101">2</text>
<text x="248.1" y="100.3">MDI0+</text>
<text x="248.1" y="96.7">SHELL2</text>
<text x="40.9" y="102.8">R6</text>
<text x="40.9" y="104.5">4.7k</text>
<text x="224.4" y="102.7">B_AIR+</text>
<text x="224.4" y="108">B_AIR-</text>
<text x="224.4" y="106.2">B_WATER-</text>
<text x="224.4" y="104.4">B_WATER+</text>
<text x="245" y="102.7">3</text>
<text x="245" y="104.5">4</text>
<text x="245" y="106.3">5</text>
<text x="248.1" y="102.1">MDI0-</text>
<text x="248.1" y="103.8">MDI1+</text>
<text x="248.1" y="105.6">MDI2+</text>
<text x="248.1" y="107.4">MDI2-</text>
<text x="165.4" y="109.9">VCC_REF</text>
<text x="179.6" y="108.1">VCC_5V</text>
<text x="181" y="112.5" transform="rotate(-90 181 112.5)">8</text>
<text x="224.4" y="109.8">B_HEATER+</text>
<text x="224.4" y="111.5">B_HEATER-</text>
<text x="245" y="108.1">6</text>
<text x="245" y="109.9">7</text>
<text x="245" y="111.6">8</text>
<text x="248.1" y="109.2">MDI1-</text>
<text x="248.1" y="111">MDI3+</text>
<text x="248.1" y="112.7">MDI3-</text>
<text x="114.2" y="115.2">WATER</text>
<text x="175.7" y="115.2">3</text>
<text x="175.7" y="118.7">2</text>
<text x="178.2" y="119.5">-</text>
<text x="178.2" y="115.9">+</text>
<text x="186.2" y="117">1</text>
<text x="186.7" y="115.2">U3A</text>
<text x="197.8" y="116.9">B_WATER+</text>
<text x="243.7" y="115.2">M1</text>
<text x="248.1" y="116.3">SHELL1</text>
<text x="132.7" y="124.1">D3</text>
<text x="147.6" y="124.1">VCC_REF</text>
<text x="181" y="123.1" transform="rotate(-90 181 123.1)">4</text>
<text x="186.7" y="120.5">LM393N</text>
<text x="224.4" y="125.8">B_LIGHT+</text>
<text x="243.7" y="122.3">M2</text>
<text x="245" y="125.9">1</text>
<text x="248.1" y="123.4">SHELL2</text>
<text x="263.9" y="120.5">CON5</text>
<text x="132.7" y="126.2">LED</text>
<text x="154.4" y="127.6">5</text>
<text x="154.4" y="131.2">6</text>
<text x="156.9" y="131.9">-</text>
<text x="156.9" y="128.4">+</text>
<text x="164.9" y="129.4">7</text>
<text x="165.4" y="127.7">U3B</text>
<text x="197.8" y="129.3">B_WATER-</text>
<text x="224.4" y="129.3">B_AIR+</text>
<text x="224.4" y="127.6">B_LIGHT-</text>
<text x="224.4" y="131.1">B_WATER+</text>
<text x="245" y="127.6">2</text>
<text x="245" y="129.4">3</text>
<text x="245" y="131.2">4</text>
<text x="248.1" y="127">MDI0+</text>
<text x="248.1" y="128.7">MDI0-</text>
<text x="248.1" y="130.5">MDI1+</text>
<text x="131.6" y="136.5">R7</text>
<text x="144.1" y="136.5">R8</text>
<text x="165.4" y="133">LM393N</text>
<text x="224.4" y="136.4">B_HEATER+</text>
<text x="224.4" y="134.7">B_AIR-</text>
<text x="224.4" y="132.9">B_WATER-</text>
<text x="245" y="133">5</text>
<text x="245" y="134.7">6</text>
<text x="245" y="136.5">7</text>
<text x="248.1" y="132.3">MDI2+</text>
<text x="248.1" y="134.1">MDI2-</text>
<text x="248.1" y="135.8">MDI1-</text>
<text x="248.1" y="137.6">MDI3+</text>
<text x="17.8" y="138.3">VCC_5V</text>
<text x="71.2" y="143.7">R9</text>
<text x="78.3" y="143.7">1k</text>
<text x="131.6" y="138.3">1k</text>
<text x="144.1" y="138.3">10k</text>
<text x="224.4" y="138.2">B_HEATER-</text>
<text x="243.7" y="141.9">M1</text>
<text x="245" y="138.3">8</text>
<text x="248.1" y="139.4">MDI3-</text>
<text x="248.1" y="143">SHELL1</text>
<text x="88.2" y="149">D4</text>
<text x="243.7" y="149">M2</text>
<text x="263.9" y="147.2">CON6</text>
<text x="23" y="152.5">C1</text>
<text x="23" y="154.2">100nF</text>
<text x="39" y="152.5">C2</text>
<text x="39" y="154.2">100nF</text>
<text x="55" y="152.5">C3</text>
<text x="55" y="154.2">100nF</text>
<text x="69.2" y="152.5">C4</text>
<text x="69.2" y="154.2">100nF</text>
<text x="88.2" y="151.1">LED</text>
<text x="224.4" y="156">B_AIR+</text>
<text x="224.4" y="154.2">B_LIGHT-</text>
<text x="224.4" y="152.4">B_LIGHT+</text>
<text x="245" y="152.5">1</text>
<text x="245" y="154.3">2</text>
<text x="248.1" y="153.6">MDI0+</text>
<text x="248.1" y="155.4">MDI0-</text>
<text x="248.1" y="150.1">SHELL2</text>
<text x="165.4" y="157.9">VCC_REF</text>
<text x="179.6" y="156.1">VCC_5V</text>
<text x="181" y="160.5" transform="rotate(-90 181 160.5)">8</text>
<text x="224.4" y="161.3">B_AIR-</text>
<text x="224.4" y="159.6">B_WATER-</text>
<text x="224.4" y="157.8">B_WATER+</text>
<text x="245" y="156.1">3</text>
<text x="245" y="157.9">4</text>
<text x="245" y="159.6">5</text>
<text x="245" y="161.4">6</text>
<text x="248.1" y="157.2">MDI1+</text>
<text x="248.1" y="159">MDI2+</text>
<text x="248.1" y="160.7">MDI2-</text>
<text x="114.2" y="163.2">HEATER</text>
<text x="175.7" y="163.2">3</text>
<text x="175.7" y="166.8">2</text>
<text x="178.2" y="167.5">-</text>
<text x="178.2" y="163.9">+</text>
<text x="186.2" y="165">1</text>
<text x="186.7" y="163.2">U4A</text>
<text x="199.5" y="164.9">B_HEATER+</text>
<text x="224.4" y="163.1">B_HEATER+</text>
<text x="224.4" y="164.9">B_HEATER-</text>
<text x="245" y="163.2">7</text>
<text x="245" y="165">8</text>
<text x="248.1" y="162.5">MDI1-</text>
<text x="248.1" y="164.3">MDI3+</text>
<text x="248.1" y="166.1">MDI3-</text>
<text x="132.7" y="172.1">D5</text>
<text x="147.6" y="172.1">VCC_REF</text>
<text x="181" y="171.1" transform="rotate(-90 181 171.1)">4</text>
<text x="186.7" y="168.6">LM393N</text>
<text x="243.7" y="168.5">M1</text>
<text x="248.1" y="169.6">SHELL1</text>
<text x="132.7" y="174.2">LED</text>
<text x="154.4" y="175.6">5</text>
<text x="154.4" y="179.2">6</text>
<text x="156.9" y="179.9">-</text>
<text x="156.9" y="176.4">+</text>
<text x="164.9" y="177.4">7</text>
<text x="165.4" y="175.7">U4B</text>
<text x="199.5" y="177.3">B_HEATER-</text>
<text x="131.6" y="184.6">R10</text>
<text x="144.1" y="184.6">R11</text>
<text x="165.4" y="181">LM393N</text>
<text x="131.6" y="186.3">1k</text>
<text x="144.1" y="186.3">10k</text>
<text x="228.2" y="195.1">Title</text>
<text x="235.3" y="196.8">Vita's Raising - A smart flowerpot connected with the Internet</text>
<text x="228.2" y="200.4">Size</text>
<text x="229.9" y="202.2">A3</text>
<text x="235.3" y="200.4">Document Number</text>
<text x="235.3" y="202.2">Interface Board</text>
<text x="286.8" y="200.4">Rev</text>
<text x="288.6" y="202.2">A1</text>
<text x="228.2" y="205.7">Date:</text>
<text x="237.4" y="205.7">Wednesday, March 18, 2015</text>
<text x="263.7" y="205.7">Sheet</text>
<text x="272.6" y="205.7">1</text>
<text x="277.9" y="205.7">of</text>
<text x="283.3" y="205.7">2</text>
</g>
<g font-size="1.3">
<text x="30.8" y="1.3">5</text>
<text x="88.9" y="1.3">4</text>
<text x="147" y="1.3">3</text>
<text x="205" y="1.3">2</text>
<text x="263.1" y="1.3">1</text>
<text x=".5" y="28.4">D</text>
<text x="292.6" y="28.4">D</text>
<text x=".5" y="79.5">C</text>
<text x="292.6" y="79.5">C</text>
<text x=".5" y="130.6">B</text>
<text x="292.6" y="130.6">B</text>
<text x=".5" y="181.7">A</text>
<text x="292.6" y="181.7">A</text>
<text x="30.8" y="207.4">5</text>
<text x="88.9" y="207.4">4</text>
<text x="147" y="207.4">3</text>
<text x="205" y="207.4">2</text>
<text x="263.1" y="207.4">1</text>
</g>
</svg>
